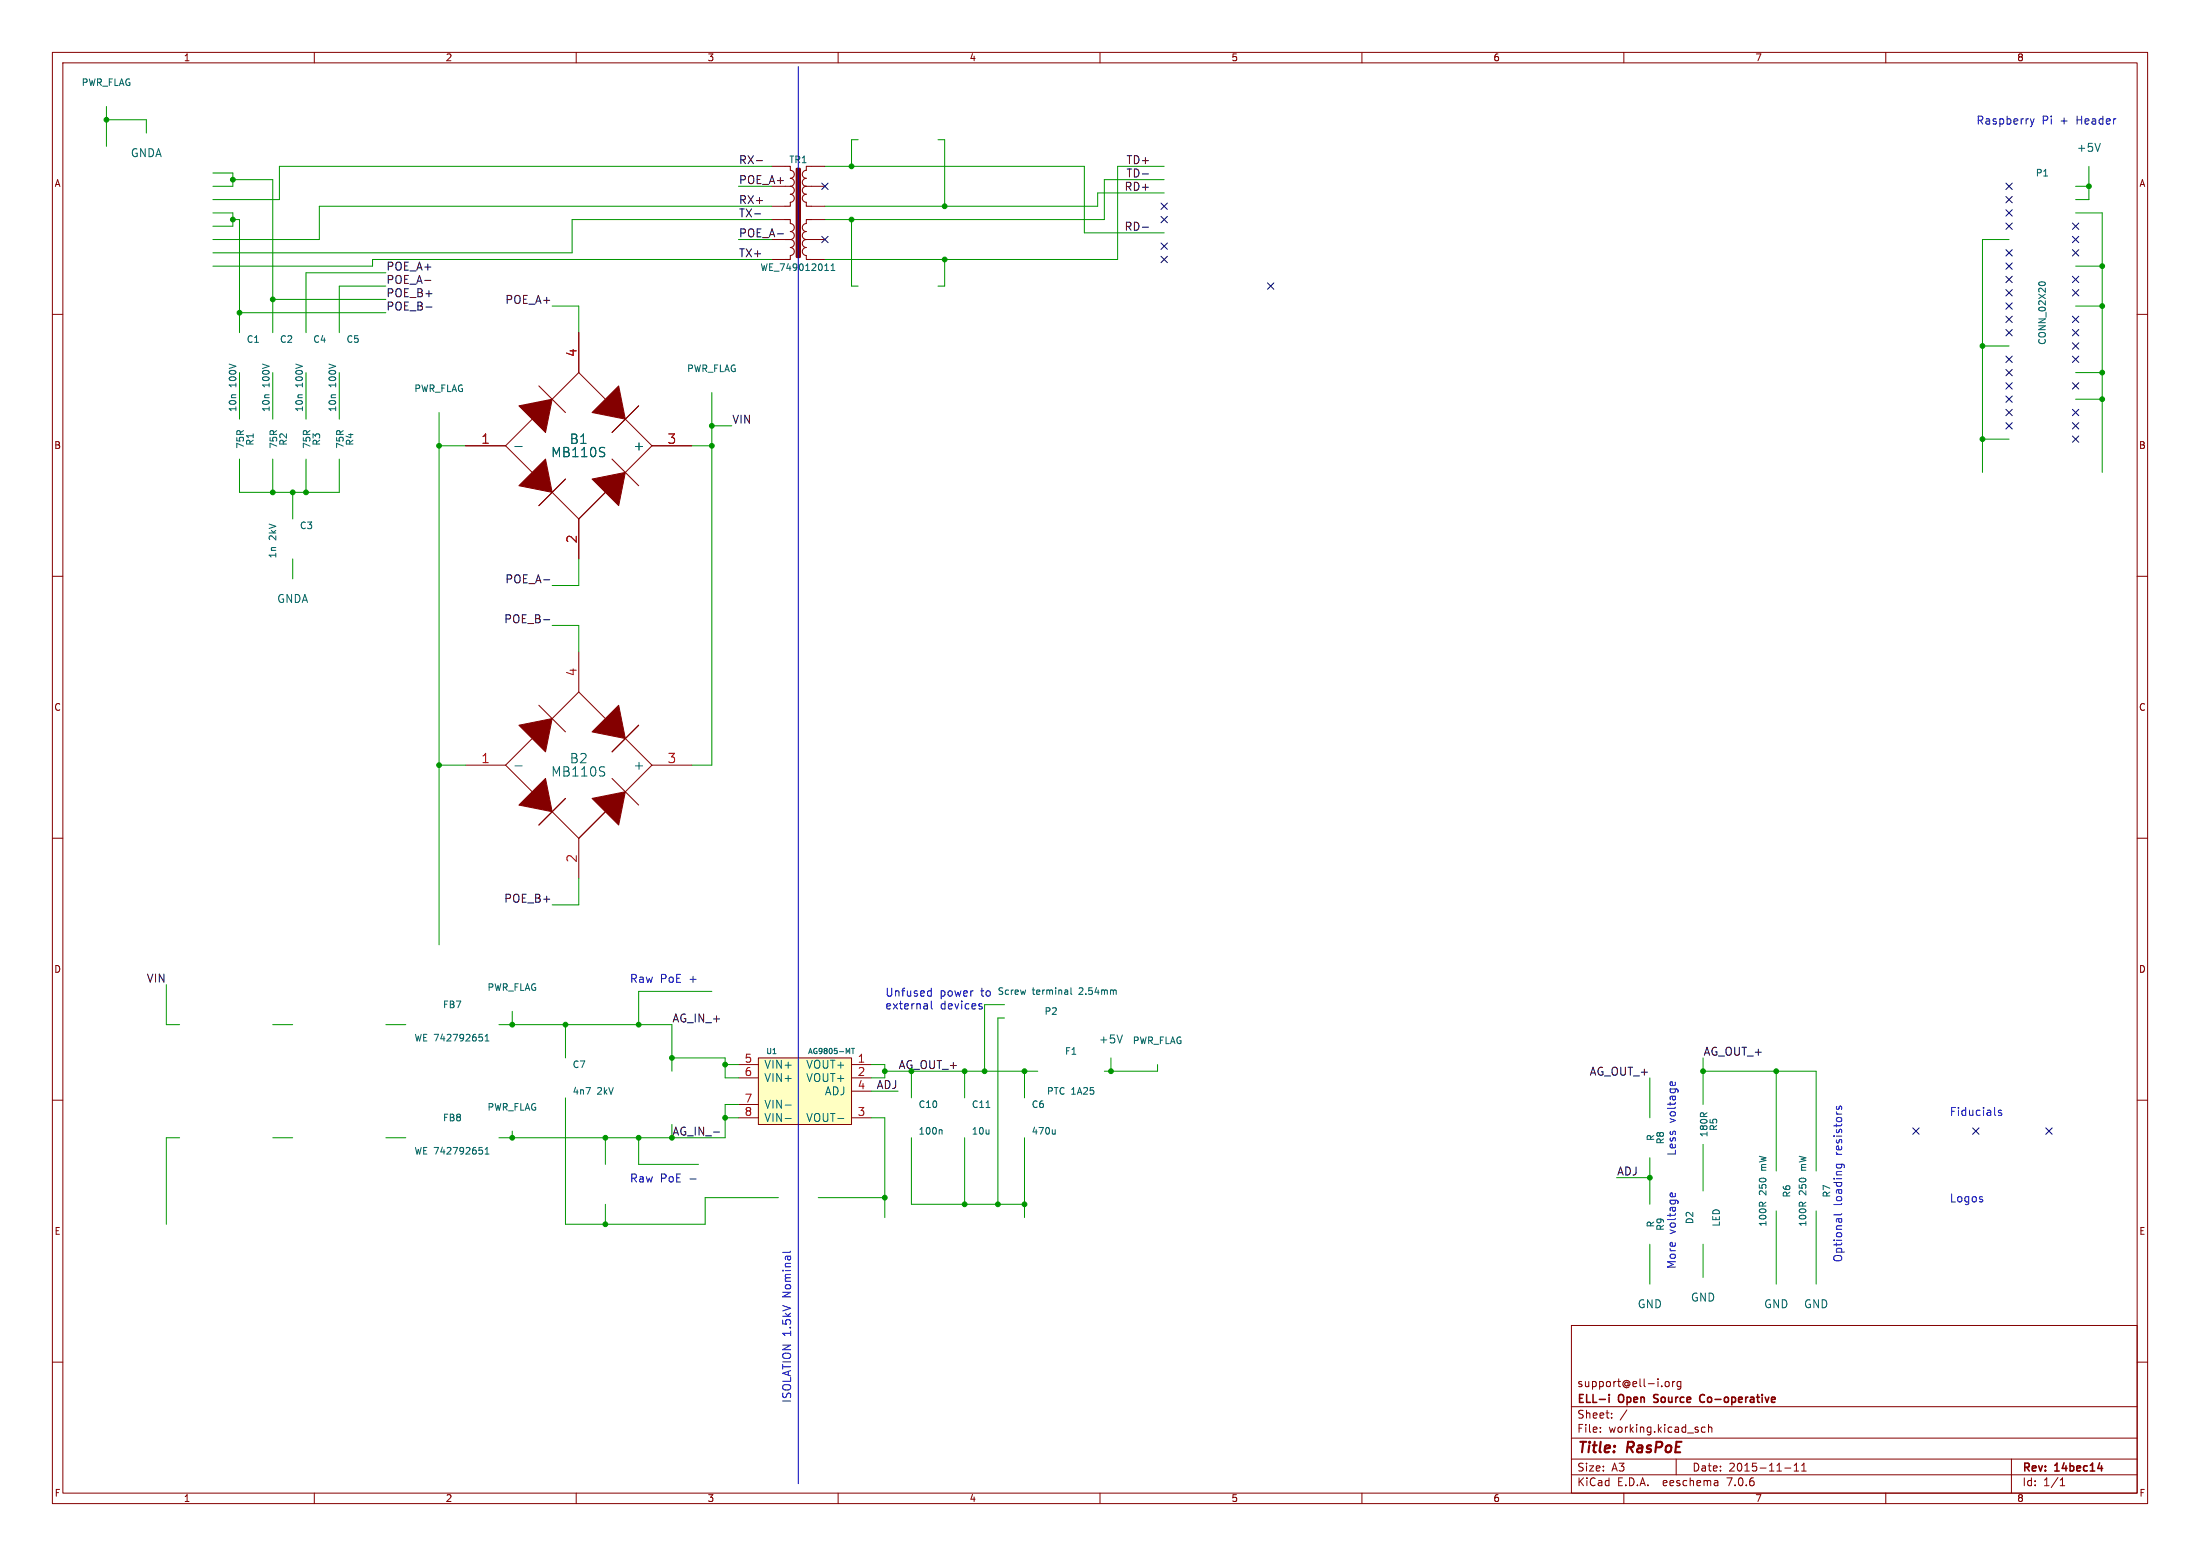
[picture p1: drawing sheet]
<svg xmlns="http://www.w3.org/2000/svg" width="420mm" height="297mm" viewBox="0 0 420 297" stroke-linecap="round" stroke-linejoin="round" font-family="sans-serif">
<g fill="none" stroke="#840000" stroke-width=".19">
<path d="M10 10h400v277h-400zM12 12h396v273h-396zM60 10v2M110 10v2M160 10v2M210 10v2M260 10v2M310 10v2M360 10v2M147.3 31.8h2.6M147.3 39.4h2.6M153.7 35.6h3.8"/>
<path d="M154.9 31.8h2.6M154.9 39.4h2.6M10 60h2M147.3 45.7h2.6M147.3 41.9h2.6M147.3 49.5h2.6M153.7 45.7h3.8M154.9 41.9h2.6M154.9 49.5h2.6M408 60h2M110.5 71.1l-5.1 5.1M110.5 71.1l5.1 5.1"/>
<path d="M110.5 63.5v7.6M121.9 77.5l-5.1 5.1M88.9 85.1h7.6M96.5 85.1l5.1 5.1M101.6 80l-5.1 5.1M105.4 94l5.1 5.1M107.9 91.4l-5 5.1M110.5 99.1v7.6M115.6 94l-5.1 5.1M119.4 80l5.1 5.1M124.5 85.1l-5.1 5.1M124.5 85.1h7.6"/>
<path d="M10 110h2M408 110h2M110.5 124.5v7.6M110.5 132.1l-5.1 5.1M110.5 132.1l5.1 5.1M121.9 138.4l-5.1 5.1M10 160h2M88.9 146.1h7.6M96.5 146.1l5.1 5M101.6 141l-5.1 5.1M105.4 154.9l5.1 5.1M107.9 152.4l-5 5.1"/>
<path d="M115.6 154.9l-5.1 5.1M119.4 141l5.1 5.1M124.5 146.1l-5.1 5M124.5 146.1h7.6M408 160h2M110.5 160v7.6M10 210h2M141 203.2h3.8M141 205.7h3.8M141 213.4h3.8M141 210.8h3.8M144.8 201.9h17.8v12.7h-17.8z"/>
<path d="M162.6 203.2h3.8M162.6 205.7h3.8M162.6 213.4h3.8M162.6 208.3h3.8M408 210h2M10 260h2M300 253h108v32h-108zM408 260h2M300 278.5h108M300 274.5h108M300 268.5h108M305.5 273.2v.2"/>
<path d="M305.5 272.5v.1M307.7 270.5v.2M307.7 269.8v.1M310.6 269.1l-1.3 1.9M318 263.8l.4-.1 .3 .3v.4l-.3 .3-.4-.1-.1-.2zM319.3 263.7v1M319.7 263.7l-.3 .1-.1 .2M320 278.5v3M320.9 263.8l-.5-.1-.2 .3 .1 .6h.6M320.9 263.7v1.2l-.3 .3-.4-.1M325.5 272.5l-.4-.1-.3 .3 .1 .6h.6M326.2 272.5l.2-.1 .3 .1 .1 .9"/>
<path d="M326.2 271.9v1.5M342.5 279.7l.4-.4v1.5M343.9 279.7l.5-.4v1.5M384 278.5v6.5M60 285v2M110 285v2M160 285v2M210 285v2M260 285v2M300 281.5h108M310 285v2M327.9 282.7v.9"/>
<path d="M327.9 283.5l-.1 .1M327.9 282.9l-.1 .1M340.7 280.2h1.2M342.5 280.8h.9M343.9 280.8h.9M360 285v2M393.3 283.6h.9M393.3 282.5l.4-.4v1.5"/>
</g>
<path d="M307.2 266.2v.1M307.2 266.7v1M315.7 267.6l.2 .1M315.8 266.3v.5M325.3 266.3a.74 .74 0 0 0-.9 .5 .74 .74 0 0 0 .6 .9l.3-.1M400.5 280.3h.9" fill="none" stroke="#840000" stroke-width=".3"/>
<path d="M149.9 31.8h1v.7a.76 .76 0 0 1 .7 .8 .76 .76 0 0 1-.7 .7 .76 .76 0 0 1 .7 .8 .76 .76 0 0 1-.7 .8 .76 .76 0 0 1 .7 .7 .76 .76 0 0 1-.7 .8 .76 .76 0 0 1 .7 .7 .76 .76 0 0 1-.7 .8v.8h-1M154.9 31.8h-1v.7a.76 .76 0 0 0-.7 .8 .76 .76 0 0 0 .7 .7 .76 .76 0 0 0-.7 .8 .76 .76 0 0 0 .7 .8 .76 .76 0 0 0-.7 .7 .76 .76 0 0 0 .7 .8 .76 .76 0 0 0-.7 .7 .76 .76 0 0 0 .7 .8v.8h1M149.9 41.9h1v.8a.76 .76 0 0 1 .7 .7 .76 .76 0 0 1-.7 .8 .76 .76 0 0 1 .7 .8 .76 .76 0 0 1-.7 .7 .76 .76 0 0 1 .7 .8 .76 .76 0 0 1-.7 .7 .76 .76 0 0 1 .7 .8 .76 .76 0 0 1-.7 .8v.7h-1M154.9 41.9h-1v.8a.76 .76 0 0 0-.7 .7 .76 .76 0 0 0 .7 .8 .76 .76 0 0 0-.7 .8 .76 .76 0 0 0 .7 .7 .76 .76 0 0 0-.7 .8 .76 .76 0 0 0 .7 .7 .76 .76 0 0 0-.7 .8 .76 .76 0 0 0 .7 .8v.7h1M102.9 73.7l5 5M121.9 77.5l-5.1 5.1M107.9 91.4l-5 5.1M116.8 87.6l5.1 5.1M102.9 134.6l5 5.1M121.9 138.4l-5.1 5.1M107.9 152.4l-5 5.1M116.8 148.6l5.1 5.1" fill="none" stroke="#840000" stroke-width=".2"/>
<g fill="#840000" stroke="#840000" stroke-width=".19">
<path d="M99.1 77.5l6.3-1.3-1.3 6.4z"/>
<path d="M104.1 87.6l1.3 6.4-6.3-1.3z"/>
<path d="M113 91.4l6.4-1.2-1.3 6.3z"/>
<path d="M118.1 73.7l1.3 6.3-6.4-1.3z"/>
<path d="M99.1 138.4l6.3-1.2-1.3 6.3z"/>
<path d="M104.1 148.6l1.3 6.3-6.3-1.2z"/>
<path d="M113 152.4l6.4-1.3-1.3 6.4z"/>
<path d="M118.1 134.6l1.3 6.4-6.4-1.3z"/>
</g>
<g fill="none" stroke="#006464" stroke-width=".19">
<path d="M401 27.4l-.6 1.5M157.4 51.6h.8M158.7 51.6h.7M158.7 50.7l.3-.3v1.2M389.2 54.1a.79 .79 0 0 1 1.3 0M98.3 85.2h1.4M115.2 85.4l.2 .1M115.4 86.5v.5M98.3 146.2h1.4M115.2 146.4h.2M115.4 147.5v.5M91.5 197.4h.6"/>
<path d="M91.9 197.9l.2 .3v.3l-.2 .2M92.6 198.7h.7M92.6 197.8l.4-.4v1.3M203.8 189v.8M203.8 189.7l-.1 .1M203.8 189.3h-.1M204.4 188.5v1.1l.2 .2M212.9 189l.2 .1v.7M214.3 197.5l-.5 1.6M91.5 219h.6M91.9 219.5l.2 .2v.3l-.2 .3M92.6 219.4l.4-.4v1.3"/>
<path d="M149.9 210.9h1.1M149.9 213.5h1.1M162.5 200.1h.6M162.8 200.1v1M179.7 215.6l.1 .2v.7M188.3 211.4h.7M201.4 215.6v.9M201.4 216.4l-.1 .1M92.6 220.3h.7"/>
</g>
<path d="M152.1 32.3h.6v16.7h-.6z" fill="#840000" stroke="#840000" stroke-width=".51"/>
<g fill="#840000" stroke="#840000" stroke-width=".2">
<path d="M149.9 45.7h1z"/>
<path d="M149.9 35.6h1z"/>
</g>
<path d="M144.8 201.9h17.8v12.7h-17.8z" fill="#ffffc2" stroke="#ffffc2" stroke-width=".19"/>
<path d="M144.4 30.7h1.2M218.1 33.2h1.1M81.1 53.5h1.2M81.3 58.6h1.2M144 40.8h1.2M148.4 44.6h1.2M218.1 43.4h1.1M103.8 110.7h1.1M103.8 118.3h1.1M136.2 216.1h1.2" fill="none" stroke="#0f0f0f" stroke-width=".19"/>
<g fill="none" stroke="#0000c2" stroke-width=".19">
<path d="M152.4 12.7v270.5M387.6 22.7l.4 1M388 23.7l-.4 .5M388.3 22.7l-.3 1M177 191.7l.1 .9M177.1 192.5l-.2 .1M177.1 191.9l-.2 .1M177.4 189.1l.4 .1M177.8 191.1v1.3l.2 .2M177.8 188.6v1.5M177.8 190.1h-.4M187.3 192.1l.2 .2-.2 .3"/>
<path d="M187.3 191.6l.1 .1M318.8 207l.1-.4 .3-.1 .1 .7M319.8 206.6v.4M350.7 211.2l-.1 .4 .2 .2 .2-.1 .2-.5h.3v.6M382.1 212l-.4-.1-.2 .2 .1 .2 .5 .2v.3h-.6M150.9 238.8l-.2 .2h-1.3M318.8 228.2l.1-.4 .3-.1 .1 .7M319.8 227.8v.4M350.6 222.2h1.2l.3 .3-.1 .4M350.7 222.2v.6M351.5 222.2v.6M351.6 231.7l-.2 .2h-1.3"/>
</g>
<g fill="none" stroke="#009600" stroke-width=".19">
<path d="M20.3 22.9h7.6v2.5M20.3 20.3v7.6M40.6 33h3.8v2.6h-3.8M44.4 34.3h7.7v29.2M141 35.6h6.3M147.3 31.8h-94v6.3h-12.7M147.3 39.4h-86.3v6.3h-20.4M157.5 31.8h49.5v12.7h15.2M163.8 26.7h-1.2v5.1M179.1 26.7h1.2v12.7M222.2 34.3h-11.4v7.6h-53.3M222.2 31.8h-8.8v17.7h-55.9"/>
<path d="M222.2 36.8h-12.7v2.6h-52M396.2 35.6h2.6M398.8 31.8v6.3h-2.6M40.6 40.6h3.8v2.6h-3.8M44.4 41.9h1.3v21.6M45.7 59.7h28M52.1 57.2h21.6M73.7 52.1h-15.3v11.4M73.7 54.6h-8.9v8.9M105.4 58.4h5.1v5.1M141 45.7h6.3M147.3 49.5h-76.2v1.3h-30.5"/>
<path d="M147.3 41.9h-38.1v6.4h-68.6M162.6 41.9v12.7h1.2M180.3 49.5v5.1h-1.2M383.5 45.7h-5v44.5M396.2 50.8h5.1M396.2 40.6h5.1v49.6M396.2 58.4h5.1M45.7 71.1v8.9M52.1 71.1v8.9M58.4 71.1v8.9M64.8 71.1v8.9M83.8 78.7v101.6"/>
<path d="M135.9 74.9v71.2h-3.8M378.5 66h5M396.2 71.1h5.1M396.2 76.2h5.1M45.7 87.6v6.4h19.1v-6.4M52.1 87.6v6.4M55.9 94v5.1M58.4 87.6v6.4M83.8 85.1h5.1M132.1 85.1h3.8M135.9 81.3h3.8M378.5 83.8h5"/>
<path d="M55.9 106.7v3.8M105.4 119.4h5.1v5.1M110.5 106.7v5.1h-5.1M83.8 146.1h5.1M110.5 167.6v5.1h-5.1M31.7 188v7.6h2.6M52.1 195.6h3.8M73.7 195.6h3.8M95.2 195.6h33.1v8.9M97.8 193v2.6M107.9 195.6v6.3M135.9 189.2h-14v6.4"/>
<path d="M191.8 191.8h-3.8v12.7M191.8 194.3h-1.3v35.6M34.3 217.2h-2.6v16.5M52.1 217.2h3.8M73.7 217.2h3.8M97.8 215.9v1.3M107.9 209.6v24.1h26.7v-5.1h14M115.6 217.2v5M121.9 217.2v5h11.4M128.3 201.9h10.1v3.8h2.6M138.4 203.2h2.6M138.4 213.4h2.6"/>
<path d="M141 210.8h-2.6v6.4h-43.2M166.4 203.2h2.5v2.5h-2.5M166.4 208.3h5M166.4 213.4h2.5v19M168.9 204.5h29.2M174 204.5v5.1M174 217.2v12.7h21.6M184.1 204.5v5.1M184.1 217.2v12.7M195.6 204.5v5.1M195.6 217.2v15.2M212.1 201.9v2.6"/>
<path d="M221 203.2v1.3h-10.2M315 205.7v7.7M325.1 204.5h21.6v19M325.1 201.9v8.9M325.1 218.4v8.9M339.1 204.5v19M115.6 229.9v3.8M156.2 228.6h12.7M308.6 224.8h6.4M315 221v8.9M315 237.5v7.6M325.1 237.5v6.3"/>
<path d="M339.1 231.1v14M346.7 231.1v14"/>
</g>
<g fill="none" stroke="#000084" stroke-width=".19">
<path d="M156.9 35l1.2 1.2M158.1 35l-1.2 1.2M221.6 38.8l1.3 1.2M222.9 38.8l-1.3 1.2M382.9 37.5l1.2 1.2M382.9 35l1.2 1.2M384.1 37.5l-1.2 1.2M384.1 35l-1.2 1.2M156.9 45.1l1.2 1.2M158.1 45.1l-1.2 1.2M221.6 46.4l1.3 1.2M221.6 41.3l1.3 1.2"/>
<path d="M221.6 48.9l1.3 1.2M222.9 46.4l-1.3 1.2M222.9 41.3l-1.3 1.2M222.9 48.9l-1.3 1.2M242 54l1.2 1.2M243.2 54l-1.2 1.2M382.9 40l1.2 1.2M382.9 50.2l1.2 1.2M382.9 55.3l1.2 1.2M382.9 42.6l1.2 1.2M382.9 47.7l1.2 1.2M382.9 57.8l1.2 1.2"/>
<path d="M382.9 52.7l1.2 1.2M384.1 40l-1.2 1.2M384.1 50.2l-1.2 1.2M384.1 55.3l-1.2 1.2M384.1 42.6l-1.2 1.2M384.1 47.7l-1.2 1.2M384.1 57.8l-1.2 1.2M384.1 52.7l-1.2 1.2M395.6 42.6l1.2 1.2M395.6 52.7l1.2 1.2M395.6 55.3l1.2 1.2M395.6 45.1l1.2 1.2"/>
<path d="M395.6 47.7l1.2 1.2M396.8 42.6l-1.2 1.2M396.8 45.1l-1.2 1.2M396.8 47.7l-1.2 1.2M396.8 52.7l-1.2 1.2M396.8 55.3l-1.2 1.2M382.9 70.5l1.2 1.2M382.9 68l1.2 1.2M382.9 62.9l1.2 1.2M382.9 78.1l1.2 1.2M382.9 60.4l1.2 1.2M382.9 75.6l1.2 1.2"/>
<path d="M382.9 73.1l1.2 1.2M384.1 70.5l-1.2 1.2M384.1 68l-1.2 1.2M384.1 62.9l-1.2 1.2M384.1 78.1l-1.2 1.2M384.1 60.4l-1.2 1.2M384.1 75.6l-1.2 1.2M384.1 73.1l-1.2 1.2M395.6 68l1.2 1.2M395.6 78.1l1.2 1.2M395.6 73.1l1.2 1.2M395.6 62.9l1.2 1.2"/>
<path d="M395.6 60.4l1.2 1.2M395.6 65.4l1.2 1.2M396.8 78.1l-1.2 1.2M396.8 65.4l-1.2 1.2M396.8 73.1l-1.2 1.2M396.8 62.9l-1.2 1.2M396.8 60.4l-1.2 1.2M396.8 68l-1.2 1.2M382.9 80.7l1.2 1.2M384.1 80.7l-1.2 1.2M395.6 83.2l1.2 1.2M395.6 80.7l1.2 1.2"/>
<path d="M396.8 83.2l-1.2 1.2M396.8 80.7l-1.2 1.2M365.2 215.3l1.2 1.2M366.4 215.3l-1.2 1.2M376.6 215.3l1.2 1.2M377.8 215.3l-1.2 1.2M390.6 215.3l1.2 1.2M391.8 215.3l-1.2 1.2"/>
</g>
<g fill="#009600" stroke="#009600" stroke-width=".19">
<circle cx="180.3" cy="39.4" r=".46"/>
<circle cx="180.3" cy="49.5" r=".46"/>
<circle cx="378.5" cy="83.8" r=".46"/>
<circle cx="184.1" cy="204.5" r=".46"/>
<circle cx="168.9" cy="204.5" r=".46"/>
<circle cx="401.3" cy="50.8" r=".46"/>
<circle cx="398.8" cy="35.6" r=".46"/>
<circle cx="378.5" cy="66" r=".46"/>
<circle cx="315" cy="224.8" r=".46"/>
<circle cx="190.5" cy="229.9" r=".46"/>
<circle cx="195.6" cy="229.9" r=".46"/>
<circle cx="184.1" cy="229.9" r=".46"/>
<circle cx="188" cy="204.5" r=".46"/>
<circle cx="195.6" cy="204.5" r=".46"/>
<circle cx="212.1" cy="204.5" r=".46"/>
<circle cx="401.3" cy="58.4" r=".46"/>
<circle cx="401.3" cy="76.2" r=".46"/>
<circle cx="401.3" cy="71.1" r=".46"/>
<circle cx="339.1" cy="204.5" r=".46"/>
<circle cx="325.1" cy="204.5" r=".46"/>
<circle cx="20.3" cy="22.9" r=".46"/>
<circle cx="52.1" cy="57.2" r=".46"/>
<circle cx="45.7" cy="59.7" r=".46"/>
<circle cx="44.4" cy="41.9" r=".46"/>
<circle cx="44.4" cy="34.3" r=".46"/>
<circle cx="83.8" cy="146.1" r=".46"/>
<circle cx="83.8" cy="85.1" r=".46"/>
<circle cx="115.6" cy="217.2" r=".46"/>
<circle cx="97.8" cy="217.2" r=".46"/>
<circle cx="121.9" cy="217.2" r=".46"/>
<circle cx="107.9" cy="195.6" r=".46"/>
<circle cx="115.6" cy="233.7" r=".46"/>
<circle cx="97.8" cy="195.6" r=".46"/>
<circle cx="58.4" cy="94" r=".46"/>
<circle cx="55.9" cy="94" r=".46"/>
<circle cx="52.1" cy="94" r=".46"/>
<circle cx="138.4" cy="213.4" r=".46"/>
<circle cx="138.4" cy="203.2" r=".46"/>
<circle cx="121.9" cy="195.6" r=".46"/>
<circle cx="128.3" cy="201.9" r=".46"/>
<circle cx="168.9" cy="228.6" r=".46"/>
<circle cx="162.6" cy="41.9" r=".46"/>
<circle cx="135.9" cy="81.3" r=".46"/>
<circle cx="135.9" cy="85.1" r=".46"/>
<circle cx="162.6" cy="31.8" r=".46"/>
</g>
<g font-size="2.8" fill="#840000">
<text x="301" y="277.9">Title:</text>
<text x="310.6" y="277.9">RasPoE</text>
</g>
<g font-size="2.5" fill="#a90000">
<text x="110.2" y="68.2" transform="rotate(-90 110.2 68.2)">4</text>
<text x="91.8" y="84.8">1</text>
<text x="127.4" y="84.8">3</text>
<text x="110.2" y="103.8" transform="rotate(-90 110.2 103.8)">2</text>
<text x="110.2" y="129.2" transform="rotate(-90 110.2 129.2)">4</text>
<text x="91.8" y="145.8">1</text>
<text x="127.4" y="145.8">3</text>
<text x="110.2" y="164.7" transform="rotate(-90 110.2 164.7)">2</text>
</g>
<g font-size="2.5" fill="#006464">
<text x="105.1" y="87.5">MB110S</text>
<text x="108.7" y="84.9">B1</text>
<text x="120.9" y="86.2">+</text>
<text x="105.1" y="148.4">MB110S</text>
<text x="108.7" y="145.9">B2</text>
<text x="120.9" y="147.2">+</text>
</g>
<g font-size="2.1" fill="#0000c2">
<text x="377.2" y="23.9">Raspberry</text>
<text x="389.8" y="23.9">Pi</text>
<text x="393.3" y="23.9">+</text>
<text x="396.5" y="23.9">Header</text>
<text x="120.2" y="187.7">Raw</text>
<text x="126" y="187.7">PoE</text>
<text x="131.6" y="187.7">+</text>
<text x="168.9" y="190.3">Unfused</text>
<text x="179.4" y="190.3">power</text>
<text x="187.3" y="190.3">to</text>
<text x="168.9" y="192.8">external</text>
<text x="179.4" y="192.8">devices</text>
<text x="320" y="214.4" transform="rotate(-90 320 214.4)">voltage</text>
<text x="372.1" y="213.1">Fiducials</text>
<text x="320" y="220.7" transform="rotate(-90 320 220.7)">Less</text>
<text x="351.8" y="220.5" transform="rotate(-90 351.8 220.5)">resistors</text>
<text x="120.2" y="225.8">Raw</text>
<text x="126" y="225.8">PoE</text>
<text x="131.6" y="225.8">-</text>
<text x="351.8" y="230.2" transform="rotate(-90 351.8 230.2)">loading</text>
<text x="372.1" y="229.6">Logos</text>
<text x="320" y="235.6" transform="rotate(-90 320 235.6)">voltage</text>
<text x="320" y="242.3" transform="rotate(-90 320 242.3)">More</text>
<text x="351.8" y="241.1" transform="rotate(-90 351.8 241.1)">Optional</text>
<text x="151.1" y="247.6" transform="rotate(-90 151.1 247.6)">Nominal</text>
<text x="151.1" y="267.8" transform="rotate(-90 151.1 267.8)">ISOLATION 1.5kV</text>
</g>
<g font-size="2.1" fill="#006464">
<text x="396.4" y="29.2">+5V</text>
<text x="24.9" y="30.2">GNDA</text>
<text x="52.8" y="115.3">GNDA</text>
<text x="209.7" y="199.4">+5V</text>
<text x="145.8" y="204.2">VIN+</text>
<text x="145.8" y="206.7">VIN+</text>
<text x="153.8" y="204.2">VOUT+</text>
<text x="153.8" y="206.7">VOUT+</text>
<text x="157.4" y="209.3">ADJ</text>
<text x="145.8" y="211.8">VIN-</text>
<text x="145.8" y="214.4">VIN-</text>
<text x="153.8" y="214.4">VOUT-</text>
<text x="312.6" y="249.9">GND</text>
<text x="322.7" y="248.6">GND</text>
<text x="336.7" y="249.9">GND</text>
<text x="344.3" y="249.9">GND</text>
</g>
<g font-size="2.1" fill="#0f0f0f">
<text x="141" y="35.2">POE_A+</text>
<text x="141" y="31.4">RX-</text>
<text x="215" y="34">TD-</text>
<text x="215" y="31.4">TD+</text>
<text x="141" y="41.6">TX-</text>
<text x="141" y="39.1">RX+</text>
<text x="214.6" y="36.5">RD+</text>
<text x="141" y="45.4">POE_A-</text>
<text x="214.6" y="44.1">RD-</text>
<text x="73.7" y="51.8">POE_A+</text>
<text x="141" y="49.2">TX+</text>
<text x="73.7" y="56.8">POE_B+</text>
<text x="73.7" y="54.3">POE_A-</text>
<text x="73.7" y="59.4">POE_B-</text>
<text x="96.4" y="58.1">POE_A+</text>
<text x="139.7" y="81">VIN</text>
<text x="96.4" y="111.4">POE_A-</text>
<text x="96.2" y="119.1">POE_B-</text>
<text x="96.2" y="172.4">POE_B+</text>
<text x="28" y="187.6">VIN</text>
<text x="128.3" y="195.3">AG_IN_+</text>
<text x="325.1" y="201.6">AG_OUT_+</text>
<text x="167.3" y="208">ADJ</text>
<text x="303.4" y="205.4">AG_OUT_+</text>
<text x="308.6" y="224.5">ADJ</text>
</g>
<g font-size="2.1" fill="#a90000">
<text x="142.1" y="202.9">5</text>
<text x="163.7" y="202.9">1</text>
<text x="142.1" y="205.5">6</text>
<text x="163.7" y="205.5">2</text>
<text x="163.7" y="208">4</text>
<text x="142.1" y="210.6">7</text>
<text x="142.1" y="213.1">8</text>
<text x="163.7" y="213.1">3</text>
</g>
<g font-size="2.1" fill="#009600">
<text x="171.4" y="204.2">AG_OUT_+</text>
<text x="128.3" y="216.9">AG_IN_-</text>
</g>
<g font-size="2.1" fill="#840000">
<text x="301" y="268.2">ELL-i</text>
<text x="301" y="265">support@ell-i.org</text>
<text x="309.1" y="268.2">Open</text>
<text x="316.4" y="268.2">Source</text>
<text x="325.8" y="268.2">Co-operative</text>
<text x="301" y="273.7">File:</text>
<text x="301" y="271">Sheet:</text>
<text x="307.1" y="273.7">working.kicad_sch</text>
<text x="301" y="281.1">Size:</text>
<text x="307.6" y="281.1">A3</text>
<text x="323" y="281.1">Date:</text>
<text x="330" y="281.1">2015-11-11</text>
<text x="386" y="281.3">Rev:</text>
<text x="392.4" y="281.3">14bec14</text>
<text x="301" y="283.9">KiCad</text>
<text x="308.7" y="283.9">E.D.A.</text>
<text x="317.6" y="283.9">eeschema</text>
<text x="330" y="283.9">7.0.6</text>
<text x="386" y="283.9">Id:</text>
<text x="390.1" y="283.9">1/1</text>
</g>
<g font-size="1.8" fill="#840000">
<text x="35" y="11.9">1</text>
<text x="85" y="11.9">2</text>
<text x="135" y="11.9">3</text>
<text x="185" y="11.9">4</text>
<text x="235" y="11.9">5</text>
<text x="285" y="11.9">6</text>
<text x="335" y="11.9">7</text>
<text x="385" y="11.9">8</text>
<text x="10.3" y="35.9">A</text>
<text x="408.3" y="35.9">A</text>
<text x="10.3" y="85.9">B</text>
<text x="408.2" y="85.9">B</text>
<text x="10.3" y="135.9">C</text>
<text x="408.2" y="135.9">C</text>
<text x="10.3" y="185.9">D</text>
<text x="408.2" y="185.9">D</text>
<text x="10.3" y="235.9">E</text>
<text x="408.3" y="235.9">E</text>
<text x="10.3" y="285.9">F</text>
<text x="35" y="286.9">1</text>
<text x="85" y="286.9">2</text>
<text x="135" y="286.9">3</text>
<text x="185" y="286.9">4</text>
<text x="235" y="286.9">5</text>
<text x="285" y="286.9">6</text>
<text x="335" y="286.9">7</text>
<text x="385" y="286.9">8</text>
<text x="408.3" y="285.9">F</text>
</g>
<g font-size="1.8" fill="#006464">
<text x="15.5" y="16.6">PWR_FLAG</text>
<text x="150.6" y="31.3">TR1</text>
<text x="388.5" y="33.9">P1</text>
<text x="145.1" y="51.9">WE_749012011</text>
<text x="47" y="65.6">C1</text>
<text x="53.3" y="65.6">C2</text>
<text x="59.7" y="65.6">C4</text>
<text x="66" y="65.6">C5</text>
<text x="390.8" y="65.9" transform="rotate(-90 390.8 65.9)">CONN_02X20</text>
<text x="131.1" y="71.2">PWR_FLAG</text>
<text x="45.3" y="74" transform="rotate(-90 45.3 74)">100V</text>
<text x="51.7" y="74" transform="rotate(-90 51.7 74)">100V</text>
<text x="58" y="74" transform="rotate(-90 58 74)">100V</text>
<text x="64.4" y="74" transform="rotate(-90 64.4 74)">100V</text>
<text x="79" y="75">PWR_FLAG</text>
<text x="45.3" y="78.7" transform="rotate(-90 45.3 78.7)">10n</text>
<text x="51.7" y="78.7" transform="rotate(-90 51.7 78.7)">10n</text>
<text x="58" y="78.7" transform="rotate(-90 58 78.7)">10n</text>
<text x="64.4" y="78.7" transform="rotate(-90 64.4 78.7)">10n</text>
<text x="46.8" y="85.7" transform="rotate(-90 46.8 85.7)">75R</text>
<text x="48.6" y="85.2" transform="rotate(-90 48.6 85.2)">R1</text>
<text x="53.1" y="85.7" transform="rotate(-90 53.1 85.7)">75R</text>
<text x="55" y="85.2" transform="rotate(-90 55 85.2)">R2</text>
<text x="59.5" y="85.7" transform="rotate(-90 59.5 85.7)">75R</text>
<text x="61.3" y="85.2" transform="rotate(-90 61.3 85.2)">R3</text>
<text x="65.8" y="85.7" transform="rotate(-90 65.8 85.7)">75R</text>
<text x="67.7" y="85.2" transform="rotate(-90 67.7 85.2)">R4</text>
<text x="57.2" y="101.2">C3</text>
<text x="52.9" y="106.7" transform="rotate(-90 52.9 106.7)">1n</text>
<text x="52.9" y="103.1" transform="rotate(-90 52.9 103.1)">2kV</text>
<text x="93" y="189.3">PWR_FLAG</text>
<text x="190.4" y="190.1">Screw</text>
<text x="197" y="190.1">terminal</text>
<text x="206.1" y="190.1">2.54mm</text>
<text x="84.5" y="192.6">FB7</text>
<text x="199.3" y="193.9">P2</text>
<text x="79" y="199">WE 742792651</text>
<text x="203.2" y="201.5">F1</text>
<text x="216.2" y="199.5">PWR_FLAG</text>
<text x="109.2" y="204.1">C7</text>
<text x="109.2" y="209.1">4n7</text>
<text x="114" y="209.1">2kV</text>
<text x="199.8" y="209.1">PTC 1A25</text>
<text x="84.5" y="214.2">FB8</text>
<text x="93" y="212.2">PWR_FLAG</text>
<text x="175.3" y="211.7">C10</text>
<text x="185.4" y="211.7">C11</text>
<text x="196.9" y="211.7">C6</text>
<text x="328" y="216" transform="rotate(-90 328 216)">R5</text>
<text x="79" y="220.6">WE 742792651</text>
<text x="175.3" y="216.8">100n</text>
<text x="185.4" y="216.8">10u</text>
<text x="196.9" y="216.8">470u</text>
<text x="316" y="217.9" transform="rotate(-90 316 217.9)">R</text>
<text x="317.9" y="218.5" transform="rotate(-90 317.9 218.5)">R8</text>
<text x="326.2" y="217.2" transform="rotate(-90 326.2 217.2)">180R</text>
<text x="337.4" y="223.4" transform="rotate(-90 337.4 223.4)">mW</text>
<text x="345" y="223.4" transform="rotate(-90 345 223.4)">mW</text>
<text x="323.4" y="233.8" transform="rotate(-90 323.4 233.8)">D2</text>
<text x="337.4" y="228.2" transform="rotate(-90 337.4 228.2)">250</text>
<text x="342" y="228.7" transform="rotate(-90 342 228.7)">R6</text>
<text x="345" y="228.2" transform="rotate(-90 345 228.2)">250</text>
<text x="349.6" y="228.7" transform="rotate(-90 349.6 228.7)">R7</text>
<text x="316" y="234.4" transform="rotate(-90 316 234.4)">R</text>
<text x="317.9" y="235" transform="rotate(-90 317.9 235)">R9</text>
<text x="328.5" y="234.2" transform="rotate(-90 328.5 234.2)">LED</text>
<text x="337.4" y="234.2" transform="rotate(-90 337.4 234.2)">100R</text>
<text x="345" y="234.2" transform="rotate(-90 345 234.2)">100R</text>
</g>
<g font-size="1.4" fill="#006464">
<text x="146.2" y="201.4">U1</text>
<text x="154.1" y="201.4">AG9805-MT</text>
</g>
</svg>
